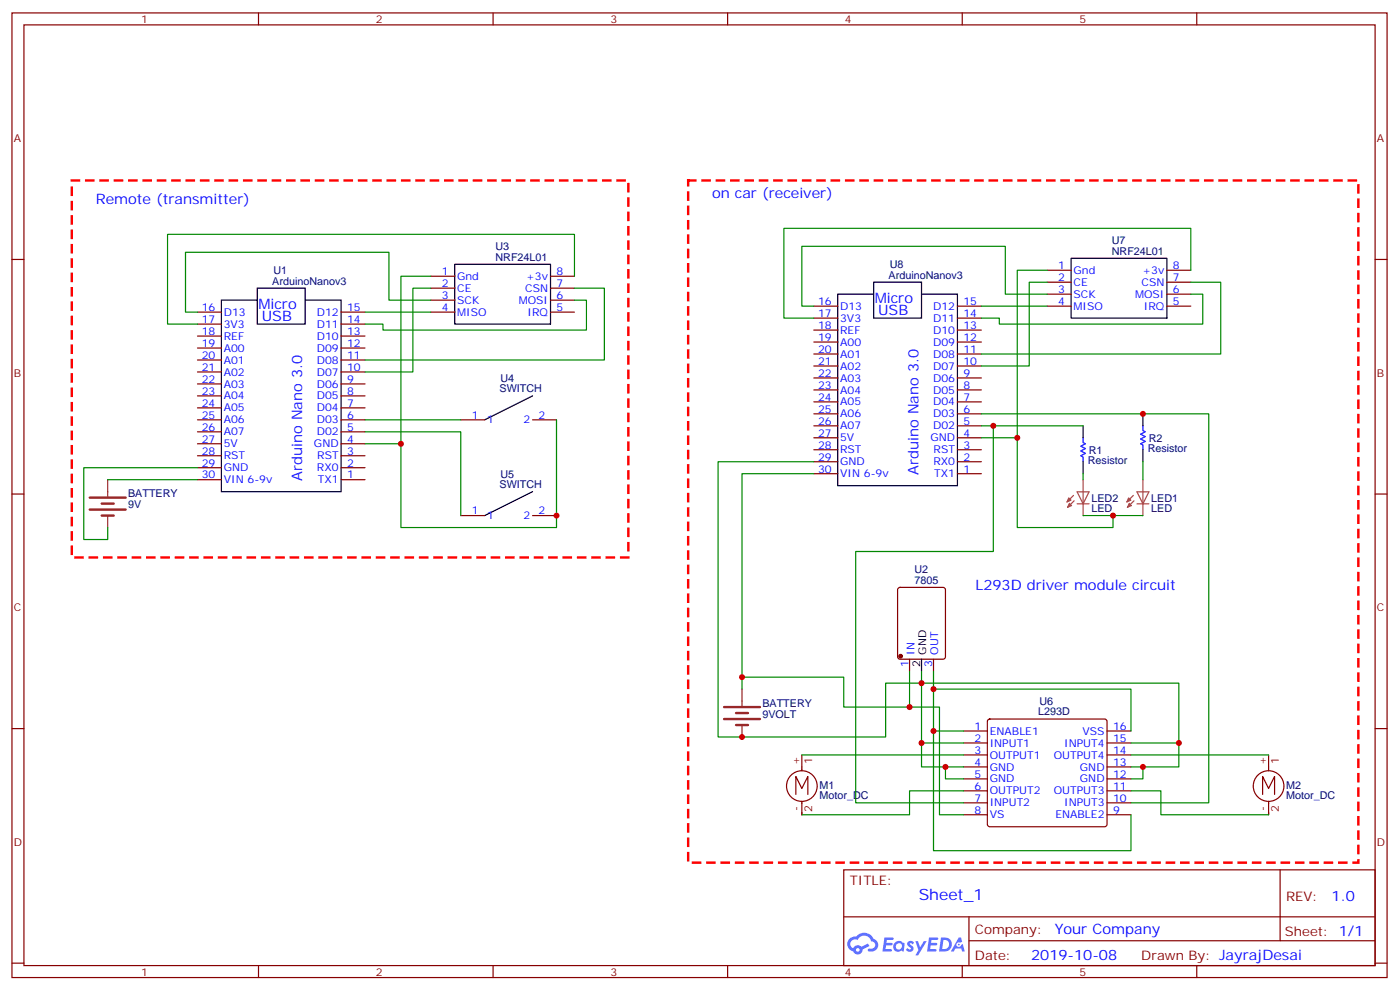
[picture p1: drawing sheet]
<svg xmlns="http://www.w3.org/2000/svg" width="413mm" height="292mm" viewBox="0 0 413 292" stroke-linecap="round" stroke-linejoin="round" font-family="sans-serif">
<path d="M21.2 53.2h164v111.1h-164zM202.8 53.2h197.6v201.1h-197.6z" fill="none" stroke="#f00" stroke-width=".71" stroke-dasharray="2.1 2.1"/>
<g fill="none" stroke="#870000" stroke-width=".35">
<path d="M3.5 3.8h405.4v284.3h-405.4zM7.1 7.3h398.2v277.3h-398.2zM76.2 3.8v3.5M145.3 3.8v3.5M214.5 3.8v3.5M283.6 3.8v3.5M352.8 3.8v3.5M3.5 76.5h3.6M405.3 76.5h3.6M3.5 145.6h3.6M405.3 145.6h3.6M3.5 214.8h3.6"/>
<path d="M405.3 214.8h3.6M248.7 256.4h156.6v28.2h-156.6zM377.3 256.4v20.9M248.7 270.2h156.5M285.6 277.3h119.6M285.6 270.2v14.2M3.5 283.9h3.6M76.2 284.6v3.5M145.3 284.6v3.5M214.5 284.6v3.5M283.6 284.6v3.5M352.8 284.6v3.5"/>
<path d="M405.3 283.9h3.6"/>
</g>
<g fill="#5487ff">
<path d="M267.7 277.6a1.22 1.22 0 0 1 1.7 .2l-.4 .6a.47 .47 0 0 0-.3-.4 .47 .47 0 0 0-.5 .2l.1 .2a1.14 1.14 0 0 1 .8 1.8 1.14 1.14 0 0 1-1.9 0l-.2-.2 .5-.6 .7 .5a.29 .29 0 0 0 .3-.3 .29 .29 0 0 0-.2-.3 1.04 1.04 0 0 1-.6-1.7z"/>
<path d="M260.7 276.3h2.4l.3 .2-.2 .5-1.8 .1-.1 .8h1.5l.3 .4-.3 .4h-1.6l-.2 1.1h1.7l.2 .3-.2 .3-2.6 .1z"/>
<path d="M273.8 276.3h2.4l.3 .2-.1 .5-1.8 .1-.2 .8h1.6l.3 .4-.4 .4h-1.6l-.1 1.1h1.7l.2 .3-.2 .3-2.6 .1z"/>
<path d="M282.6 276.3h.7l.3 1.3-.6 .3a.69 .69 0 0 0-1 .3 .69 .69 0 0 0 .4 .9 .69 .69 0 0 0 .9-.6l.5-.2 .6 2.2h-.8l-.2-.9h-1.8l-.5 .9h-.8z"/>
<path d="M269.8 277.4h.8l.6 1.8 1.1-1.8h.9l-2.6 4.2h-.8l.9-1.5z"/>
<path d="M277.4 276.3l-.6 4.2h1.3a2.11 2.11 0 0 0 2.5-2.1 2.11 2.11 0 0 0-2.5-2.1zM278.1 277.1a1.39 1.39 0 0 1 1.7 1.4 1.39 1.39 0 0 1-1.8 1.3h-.3z"/>
<path d="M263.7 277.9a1.54 1.54 0 0 0-.1 2.2 1.54 1.54 0 0 0 2.2 .1l.6 .3 .3-2.3-.2-.3h-.4a1.49 1.49 0 0 0-2.4 0zM264 278.9a.94 .94 0 0 1 1.8 0 .94 .94 0 0 1-1.8 0z"/>
<path d="M250.4 276.7a2.18 2.18 0 0 0 1.1 3.7 1.44 1.44 0 0 0 1.6 .9 1.44 1.44 0 0 0 1.2-1.4l2-1.1-.5-.7-1.9 1a1.47 1.47 0 0 0-2.4 .4 1.39 1.39 0 0 1-.7-1.9 1.39 1.39 0 0 1 2-.5 2.12 2.12 0 0 1 2.2-1.3 2.12 2.12 0 0 1 1.9 1.7 1.14 1.14 0 0 1 1.1 1.4 1.14 1.14 0 0 1-1.7 .7 .43 .43 0 0 0-.5 .4 .43 .43 0 0 0 .4 .5 1.98 1.98 0 0 0 2.5-1.2 1.98 1.98 0 0 0-1.2-2.6 3.1 3.1 0 0 0-5.3-.6l-.9 .1zM252.3 280a.55 .55 0 0 1 1.1 0 .55 .55 0 0 1-1.1 0z"/>
<circle cx="282.6" cy="278.4" r=".26"/>
</g>
<path d="M65.3 88.5h35.2v56.4h-35.2z" fill="none" stroke="#000" stroke-width=".35"/>
<path d="M75.8 84.9h14.2v10.6h-14.2z" fill="#fff" stroke="#000" stroke-width=".35"/>
<g fill="none" stroke="#870000" stroke-width=".35">
<path d="M308.7 79.7h7M344 79.7h7M58.2 99.1h7.1M58.2 95.5h7.1M58.2 92h7.1M100.5 99.1h7.1M100.5 95.5h7.1M100.5 92h7.1M127 92h7.1M127 88.5h7.1M127 84.9h7.1M127 81.4h7.1"/>
<path d="M162.3 92h7M162.3 88.5h7M162.3 84.9h7M162.3 81.4h7M308.7 90.2h7M308.7 86.7h7M308.7 83.2h7M344 90.2h7M344 86.7h7M344 83.2h7M58.2 116.7h7.1M58.2 113.2h7.1"/>
<path d="M58.2 109.6h7.1M58.2 106.1h7.1M58.2 102.6h7.1M100.5 116.7h7.1M100.5 113.2h7.1M100.5 109.6h7.1M100.5 106.1h7.1M100.5 102.6h7.1M58.2 137.9h7.1M58.2 134.3h7.1M58.2 130.8h7.1M58.2 127.3h7.1"/>
<path d="M58.2 123.8h7.1M58.2 120.2h7.1M100.5 137.9h7.1M100.5 134.3h7.1M100.5 130.8h7.1M100.5 127.3h7.1M100.5 123.8h7.1M100.5 120.2h7.1M135.8 123.8h7.1M157 123.8h7M58.2 141.4h7.1M100.5 141.4h7.1"/>
<path d="M135.8 152h7.1M157 152h7"/>
</g>
<path d="M134.1 77.9h28.2v17.6h-28.2zM315.7 76.1h28.3v17.7h-28.3zM246.9 86.7h35.3v56.5h-35.3zM157 116.7l-14.1 7.1M157 144.9l-14.1 7.1" fill="none" stroke="#000" stroke-width=".35"/>
<path d="M26.5 146.7h10.5M26.5 150.2h10.5M30 148.4h3.5M30 152h3.5M213.4 208.4h10.6M213.4 211.9h10.6M217 210.2h3.5M217 213.7h3.5" fill="none" stroke="#8c2424" stroke-width=".71"/>
<path d="M31.7 141.4v4.9M31.7 152v3.5M218.7 203.1v5M218.7 213.7v3.5" fill="none" stroke="#8c2424" stroke-width=".35"/>
<path d="M257.5 83.2h14.1v10.6h-14.1z" fill="#fff" stroke="#000" stroke-width=".35"/>
<g fill="none" stroke="#870000" stroke-width=".35">
<path d="M239.9 97.3h7M239.9 93.8h7M239.9 90.2h7M282.2 97.3h7.1M282.2 93.8h7.1M282.2 90.2h7.1M239.9 118.5h7M239.9 114.9h7M239.9 111.4h7M239.9 107.9h7M239.9 104.4h7M239.9 100.8h7"/>
<path d="M282.2 118.5h7.1M282.2 114.9h7.1M282.2 111.4h7.1M282.2 107.9h7.1M282.2 104.4h7.1M282.2 100.8h7.1M239.9 139.6h7M239.9 136.1h7M239.9 132.6h7M239.9 129h7M239.9 125.5h7M239.9 122h7"/>
<path d="M282.2 139.6h7.1M282.2 136.1h7.1M282.2 132.6h7.1M282.2 129h7.1M282.2 125.5h7.1M282.2 122h7.1M264.8 173.3l.5-.2h12.7l.6 .5 .1 20-.5 .7h-12.9l-.7-.5v-20zM268.1 194.3v3.5M275.2 194.3v3.5M284 215.5h7M284 219h7M291.3 212.2l.4-.3h33.9l.5 .3 .2 .5v30.3l-.2 .5-.5 .2h-33.9l-.5-.2-.2-.5v-30.3z"/>
<path d="M326.3 215.5h7.1M326.3 219h7.1M284 222.5h7M284 226.1h7M284 229.6h7M284 233.1h7M284 236.6h7M326.3 222.5h7.1M326.3 226.1h7.1M326.3 229.6h7.1M326.3 233.1h7.1M326.3 236.6h7.1"/>
<path d="M284 240.2h7M326.3 240.2h7.1"/>
</g>
<path d="M319.3 129v1.5l.7 .3-1.4 .7 1.4 .7-1.4 .7 1.4 .7-1.4 .7 .7 .4v1.4M336.9 125.5v1.4l.7 .4-1.4 .7 1.4 .7-1.4 .7 1.4 .7-1.4 .7 .7 .4v1.4" fill="none" stroke="#00f" stroke-width=".35"/>
<path d="M319.3 125.5v3.5M319.3 136.1v3.5M336.9 122v3.5M336.9 132.6v3.5M271.6 194.3v3.5" fill="none" stroke="#000" stroke-width=".35"/>
<path d="M316.4 146l-1.9 2M316.6 147.6l-1.9 2M317.5 148.5h3.5M317.5 145h3.5l-1.7 3.5zM319.3 141.4v3.5M319.3 145v7M334.1 146l-2 2M334.3 147.6l-2 2M335.1 145h3.6l-1.8 3.5zM335.1 148.5h3.6M336.9 141.4v3.5M336.9 145v7" fill="none" stroke="#a64a4a" stroke-width=".35"/>
<g fill="#a64a4a" stroke="#a64a4a" stroke-width=".29">
<path d="M332.7 146.7l.7 .7-1.3 .6z"/>
<path d="M332.8 148.3l.8 .7-1.3 .6z"/>
<path d="M315 146.7l.7 .7-1.2 .6z"/>
<path d="M315.2 148.3l.7 .7-1.2 .6z"/>
</g>
<path d="M234.6 234.2v-5.3l1.8 3.5 1.7-3.5v5.3M236.4 222.5v4.7M236.4 236.2v4M240.9 231.7a4.5 4.5 0 0 0-6.5-4.1 4.5 4.5 0 0 0-.8 7.7 4.5 4.5 0 0 0 7.2-2.6l.1-.8M372.2 234.2v-5.3l1.7 3.5 1.8-3.5v5.3M373.9 222.5v4.7M373.9 236.2v4M378.5 231.7a4.5 4.5 0 0 0-6.5-4.1 4.5 4.5 0 0 0-.9 7.7 4.5 4.5 0 0 0 7.3-2.6l.1-.8" fill="none" stroke="#850000" stroke-width=".35"/>
<circle cx="265.5" cy="193.4" r=".53" fill="#870000" stroke="#870000" stroke-width=".35"/>
<g fill="none" stroke="#008700" stroke-width=".35">
<path d="M308.7 79.7h-8.8v49.3h-10.6M351 79.7v-12.4h-119.9v26.5h8.8M107.6 92h19.4M127 88.5h-12.3v-14.1h-60v17.6h3.5M127 84.9h-5.3v24.7h-14.1M127 81.4h-8.8v49.4h-10.6M169.3 81.4v-12.3h-119.9v26.4h8.8M169.3 88.5h3.6v8.8h-60v-1.8h-5.3M169.3 84.9h8.9v21.2h-70.6M289.3 90.2h19.4M308.7 83.2h-5.3v24.7h-14.1M308.7 86.7h-12.4v-14.1h-59.9v17.6h3.5"/>
<path d="M351 83.2h8.8v21.2h-70.5M351 86.7h3.5v8.8h-59.9v-1.7h-5.3M58.2 137.9h-33.5v21.1h7v-3.5M107.6 127.3h28.2v24.7M107.6 123.8h28.2M164 123.8v31.7h-45.8v-24.7M239.9 139.6h-21.2v63.5M239.9 136.1h-28.2v81.1h49.4v-15.8h86.4v24.7h-14.1M289.3 122h67v114.6h-22.9M289.3 125.5h30M292.8 125.5v37.1h-40.6v74h31.8M299.9 129v26.5h28.2v-3.5"/>
<path d="M319.3 139.6v1.8M336.9 136.1v5.3M31.7 141.4h26.5M319.3 152h17.6M268.1 197.8v10.6h-19.4v-8.8h-30M271.6 197.8v28.3h12.4M275.2 197.8v17.7h8.8M268.1 208.4h8.8v31.8h7.1M271.6 219h12.4M275.2 203.1h58.2v12.4M275.2 215.5v35.3h58.2v-10.6M333.4 219h14.1"/>
<path d="M236.4 222.5h47.6M278.7 226.1v3.5h5.3M284 233.1h-15.9v7.1h-31.7M333.4 233.1h8.8v7.1h31.7M333.4 222.5h40.5M336.9 226.1v3.5h-3.5"/>
</g>
<g fill="#c00">
<circle cx="292.8" cy="125.5" r=".88"/>
<circle cx="336.9" cy="122" r=".88"/>
<circle cx="218.7" cy="217.2" r=".88"/>
<circle cx="218.7" cy="199.6" r=".88"/>
<circle cx="164" cy="152" r=".88"/>
<circle cx="118.2" cy="130.8" r=".88"/>
<circle cx="328.1" cy="152" r=".88"/>
<circle cx="299.9" cy="129" r=".88"/>
<circle cx="347.5" cy="219" r=".88"/>
<circle cx="268.1" cy="208.4" r=".88"/>
<circle cx="275.2" cy="215.5" r=".88"/>
<circle cx="336.9" cy="226.1" r=".88"/>
<circle cx="271.6" cy="201.4" r=".88"/>
<circle cx="278.7" cy="226.1" r=".88"/>
<circle cx="275.2" cy="203.1" r=".88"/>
<circle cx="271.6" cy="219" r=".88"/>
</g>
<text font-size="4.6" fill="#00f" x="270.8" y="265.4">Sheet_1</text>
<g font-size="4.2" fill="#00f">
<text x="209.9" y="58.5">on car (receiver)</text>
<text x="28.2" y="60.3">Remote (transmitter)</text>
<text x="257.9" y="89.3">Micro</text>
<text x="76.2" y="91.1">Micro</text>
<text x="77.2" y="94.6">USB</text>
<text x="258.8" y="92.9">USB</text>
<text x="89.1" y="141.8" transform="rotate(-90 89.1 141.8)">Arduino Nano 3.0</text>
<text x="270.7" y="140" transform="rotate(-90 270.7 140)">Arduino Nano 3.0</text>
<text x="287.5" y="173.8">L293D driver module circuit</text>
<text x="392.5" y="265.7">1.0</text>
<text x="310.9" y="275.2">Your Company</text>
<text x="304" y="283">2019-10-08</text>
</g>
<g font-size="3.9" fill="#800">
<text x="250.5" y="261">TITLE:</text>
<text x="379.1" y="265.7">REV:</text>
<text x="287.4" y="275.2">Company:</text>
<text x="378.7" y="275.8">Sheet: 1/1</text>
<text x="287.4" y="282.9">Date:</text>
<text x="336.4" y="282.9">Drawn By: JayrajDesai</text>
</g>
<g font-size="3.2" fill="#800">
<text x="41.6" y="6.8">1</text>
<text x="110.8" y="6.8">2</text>
<text x="179.9" y="6.8">3</text>
<text x="249.1" y="6.8">4</text>
<text x="318.2" y="6.8">5</text>
<text x="4.1" y="41.9">A</text>
<text x="405.9" y="41.9">A</text>
<text x="4.1" y="111.1">B</text>
<text x="405.9" y="111.1">B</text>
<text x="4.1" y="180.2">C</text>
<text x="405.9" y="180.2">C</text>
<text x="4.1" y="249.3">D</text>
<text x="405.9" y="249.3">D</text>
<text x="41.6" y="287.6">1</text>
<text x="110.8" y="287.6">2</text>
<text x="179.9" y="287.6">3</text>
<text x="249.1" y="287.6">4</text>
<text x="318.2" y="287.6">5</text>
</g>
<g font-size="3.2" fill="#000080">
<text x="327.7" y="71.9">U7</text>
<text x="146.1" y="76.8">NRF24L01</text>
<text x="146.1" y="73.7">U3</text>
<text x="327.7" y="75.1">NRF24L01</text>
<text x="80.3" y="83.9">ArduinoNanov3</text>
<text x="80.6" y="80.8">U1</text>
<text x="261.9" y="82.1">ArduinoNanov3</text>
<text x="262.3" y="79">U8</text>
<text x="147.5" y="112.6">U4</text>
<text x="147.2" y="115.6">SWITCH</text>
<text x="338.6" y="130.3">R2</text>
<text x="320.7" y="136.9">Resistor</text>
<text x="321" y="133.8">R1</text>
<text x="338.3" y="133.3">Resistor</text>
<text x="147.2" y="143.9">SWITCH</text>
<text x="147.5" y="140.8">U5</text>
<text x="37.7" y="146.6">BATTERY</text>
<text x="37.7" y="149.8">9V</text>
<text x="321.7" y="147.8">LED2</text>
<text x="339.4" y="147.8">LED1</text>
<text x="321.7" y="151">LED</text>
<text x="339.4" y="151">LED</text>
<text x="269.5" y="172.1">7805</text>
<text x="269.5" y="168.9">U2</text>
<text x="224.7" y="208.4">BATTERY</text>
<text x="306.4" y="207.8">U6</text>
<text x="224.7" y="211.5">9VOLT</text>
<text x="306" y="210.9">L293D</text>
<text x="241.6" y="232.5">M1</text>
<text x="379.2" y="232.5">M2</text>
<text x="241.6" y="235.7">Motor_DC</text>
<text x="379.2" y="235.7">Motor_DC</text>
</g>
<g font-size="3.2" fill="#00f">
<text x="130.3" y="81.1">1</text>
<text x="134.8" y="82.5">Gnd</text>
<text x="155.1" y="82.5">+3v</text>
<text x="164" y="81.1">8</text>
<text x="312" y="82.8">2</text>
<text x="312" y="79.3">1</text>
<text x="316.4" y="80.7">Gnd</text>
<text x="336.8" y="80.7">+3v</text>
<text x="345.7" y="82.8">7</text>
<text x="345.7" y="79.3">8</text>
<text x="130.3" y="88.1">3</text>
<text x="130.3" y="84.6">2</text>
<text x="134.8" y="89.5">SCK</text>
<text x="134.8" y="86">CE</text>
<text x="152.9" y="89.5">MOSI</text>
<text x="154.8" y="86">CSN</text>
<text x="164" y="88.1">6</text>
<text x="164" y="84.6">7</text>
<text x="241.1" y="89.9">16</text>
<text x="284" y="89.9">15</text>
<text x="312" y="89.9">4</text>
<text x="312" y="86.4">3</text>
<text x="316.4" y="87.8">SCK</text>
<text x="316.4" y="84.2">CE</text>
<text x="334.6" y="87.8">MOSI</text>
<text x="336.5" y="84.2">CSN</text>
<text x="345.7" y="89.9">5</text>
<text x="345.7" y="86.4">6</text>
<text x="59.5" y="91.7">16</text>
<text x="59.5" y="95.2">17</text>
<text x="66" y="93.1">D13</text>
<text x="93.4" y="93.1">D12</text>
<text x="102.3" y="95.2">14</text>
<text x="102.3" y="91.7">15</text>
<text x="130.3" y="91.7">4</text>
<text x="134.8" y="93.1">MISO</text>
<text x="155.5" y="93.1">IRQ</text>
<text x="164" y="91.7">5</text>
<text x="241.1" y="93.4">17</text>
<text x="247.6" y="91.3">D13</text>
<text x="247.6" y="94.8">3V3</text>
<text x="275" y="94.8">D11</text>
<text x="275" y="91.3">D12</text>
<text x="284" y="93.4">14</text>
<text x="316.4" y="91.3">MISO</text>
<text x="337.2" y="91.3">IRQ</text>
<text x="59.5" y="98.7">18</text>
<text x="66" y="96.6">3V3</text>
<text x="66" y="100.1">REF</text>
<text x="93.4" y="100.1">D10</text>
<text x="93.4" y="96.6">D11</text>
<text x="102.3" y="98.7">13</text>
<text x="241.1" y="96.9">18</text>
<text x="241.1" y="100.5">19</text>
<text x="247.6" y="98.4">REF</text>
<text x="247.6" y="101.9">A00</text>
<text x="275" y="101.9">D09</text>
<text x="275" y="98.4">D10</text>
<text x="284" y="100.5">12</text>
<text x="284" y="96.9">13</text>
<text x="59.5" y="102.2">19</text>
<text x="59.5" y="105.8">20</text>
<text x="66" y="103.6">A00</text>
<text x="66" y="107.2">A01</text>
<text x="93.4" y="107.2">D08</text>
<text x="93.4" y="103.6">D09</text>
<text x="102.3" y="105.8">11</text>
<text x="102.3" y="102.2">12</text>
<text x="241.1" y="104">20</text>
<text x="241.1" y="107.5">21</text>
<text x="247.6" y="105.4">A01</text>
<text x="275" y="105.4">D08</text>
<text x="284" y="107.5">10</text>
<text x="284" y="104">11</text>
<text x="59.5" y="109.3">21</text>
<text x="59.5" y="112.8">22</text>
<text x="66" y="110.7">A02</text>
<text x="93.4" y="110.7">D07</text>
<text x="102.3" y="112.8">9</text>
<text x="102.3" y="109.3">10</text>
<text x="241.1" y="111.1">22</text>
<text x="247.6" y="108.9">A02</text>
<text x="247.6" y="112.5">A03</text>
<text x="275" y="112.5">D06</text>
<text x="275" y="108.9">D07</text>
<text x="284" y="111.1">9</text>
<text x="59.5" y="116.3">23</text>
<text x="59.5" y="119.9">24</text>
<text x="66" y="114.2">A03</text>
<text x="66" y="117.8">A04</text>
<text x="93.4" y="117.8">D05</text>
<text x="93.4" y="114.2">D06</text>
<text x="102.3" y="119.9">7</text>
<text x="102.3" y="116.3">8</text>
<text x="241.1" y="114.6">23</text>
<text x="241.1" y="118.1">24</text>
<text x="247.6" y="116">A04</text>
<text x="247.6" y="119.5">A05</text>
<text x="275" y="119.5">D04</text>
<text x="275" y="116">D05</text>
<text x="284" y="118.1">7</text>
<text x="284" y="114.6">8</text>
<text x="59.5" y="123.4">25</text>
<text x="66" y="121.3">A05</text>
<text x="66" y="124.8">A06</text>
<text x="93.4" y="124.8">D03</text>
<text x="93.4" y="121.3">D04</text>
<text x="102.3" y="123.4">6</text>
<text x="139.1" y="123.4">1</text>
<text x="143.6" y="124.8">1</text>
<text x="154.3" y="124.8">2</text>
<text x="158.7" y="123.4">2</text>
<text x="241.1" y="121.6">25</text>
<text x="241.1" y="125.2">26</text>
<text x="247.6" y="123">A06</text>
<text x="275" y="123">D03</text>
<text x="284" y="125.2">5</text>
<text x="284" y="121.6">6</text>
<text x="59.5" y="126.9">26</text>
<text x="59.5" y="130.5">27</text>
<text x="66" y="128.3">A07</text>
<text x="66" y="131.9">5V</text>
<text x="92.6" y="131.9">GND</text>
<text x="93.4" y="128.3">D02</text>
<text x="102.3" y="130.5">4</text>
<text x="102.3" y="126.9">5</text>
<text x="241.1" y="128.7">27</text>
<text x="247.6" y="126.6">A07</text>
<text x="247.6" y="130.1">5V</text>
<text x="274.2" y="130.1">GND</text>
<text x="275" y="126.6">D02</text>
<text x="284" y="128.7">4</text>
<text x="59.5" y="134">28</text>
<text x="59.5" y="137.5">29</text>
<text x="66" y="135.4">RST</text>
<text x="93.5" y="135.4">RST</text>
<text x="102.3" y="137.5">2</text>
<text x="102.3" y="134">3</text>
<text x="241.1" y="132.2">28</text>
<text x="241.1" y="135.7">29</text>
<text x="247.6" y="133.6">RST</text>
<text x="247.6" y="137.2">GND</text>
<text x="275.1" y="137.2">RX0</text>
<text x="275.2" y="133.6">RST</text>
<text x="284" y="135.7">2</text>
<text x="284" y="132.2">3</text>
<text x="59.5" y="141">30</text>
<text x="66" y="138.9">GND</text>
<text x="66" y="142.5">VIN 6-9v</text>
<text x="93.4" y="138.9">RX0</text>
<text x="93.7" y="142.5">TX1</text>
<text x="102.3" y="141">1</text>
<text x="241.1" y="139.3">30</text>
<text x="247.6" y="140.7">VIN 6-9v</text>
<text x="275.4" y="140.7">TX1</text>
<text x="284" y="139.3">1</text>
<text x="139.1" y="151.6">1</text>
<text x="143.6" y="153">1</text>
<text x="154.3" y="153">2</text>
<text x="158.7" y="151.6">2</text>
<text x="267.8" y="196.5" transform="rotate(-90 267.8 196.5)">1</text>
<text x="269.5" y="193" transform="rotate(-90 269.5 193)">IN</text>
<text x="274.8" y="196.5" transform="rotate(-90 274.8 196.5)">3</text>
<text x="276.6" y="193" transform="rotate(-90 276.6 193)">OUT</text>
<text x="287.3" y="215.1">1</text>
<text x="328.1" y="215.1">16</text>
<text x="287.3" y="218.7">2</text>
<text x="291.7" y="216.5">ENABLE1</text>
<text x="291.7" y="220.1">INPUT1</text>
<text x="313.7" y="220.1">INPUT4</text>
<text x="319.1" y="216.5">VSS</text>
<text x="328.1" y="218.7">15</text>
<text x="287.3" y="222.2">3</text>
<text x="287.3" y="225.7">4</text>
<text x="291.7" y="223.6">OUTPUT1</text>
<text x="291.7" y="227.1">GND</text>
<text x="310.6" y="223.6">OUTPUT4</text>
<text x="318.3" y="227.1">GND</text>
<text x="328.1" y="225.7">13</text>
<text x="328.1" y="222.2">14</text>
<text x="287.3" y="229.2">5</text>
<text x="287.3" y="232.8">6</text>
<text x="291.7" y="230.6">GND</text>
<text x="318.3" y="230.6">GND</text>
<text x="328.1" y="232.8">11</text>
<text x="328.1" y="229.2">12</text>
<text x="287.3" y="236.3">7</text>
<text x="287.3" y="239.8">8</text>
<text x="291.7" y="234.2">OUTPUT2</text>
<text x="291.7" y="237.7">INPUT2</text>
<text x="310.6" y="234.2">OUTPUT3</text>
<text x="313.7" y="237.7">INPUT3</text>
<text x="328.1" y="239.8">9</text>
<text x="328.1" y="236.3">10</text>
<text x="291.7" y="241.2">VS</text>
<text x="311.1" y="241.2">ENABLE2</text>
</g>
<g font-size="3.2">
<text x="271.3" y="196.5" transform="rotate(-90 271.3 196.5)">2</text>
<text x="273" y="193" transform="rotate(-90 273 193)">GND</text>
</g>
<g font-size="3.2" fill="#840000">
<text x="235.7" y="225.6" transform="rotate(-90 235.7 225.6)">+</text>
<text x="239.4" y="225.3" transform="rotate(-90 239.4 225.3)">1</text>
<text x="373.2" y="225.6" transform="rotate(-90 373.2 225.6)">+</text>
<text x="376.9" y="225.3" transform="rotate(-90 376.9 225.3)">1</text>
<text x="235.7" y="239.1" transform="rotate(-90 235.7 239.1)">-</text>
<text x="239.4" y="239.4" transform="rotate(-90 239.4 239.4)">2</text>
<text x="373.2" y="239.1" transform="rotate(-90 373.2 239.1)">-</text>
<text x="376.9" y="239.4" transform="rotate(-90 376.9 239.4)">2</text>
</g>
</svg>
